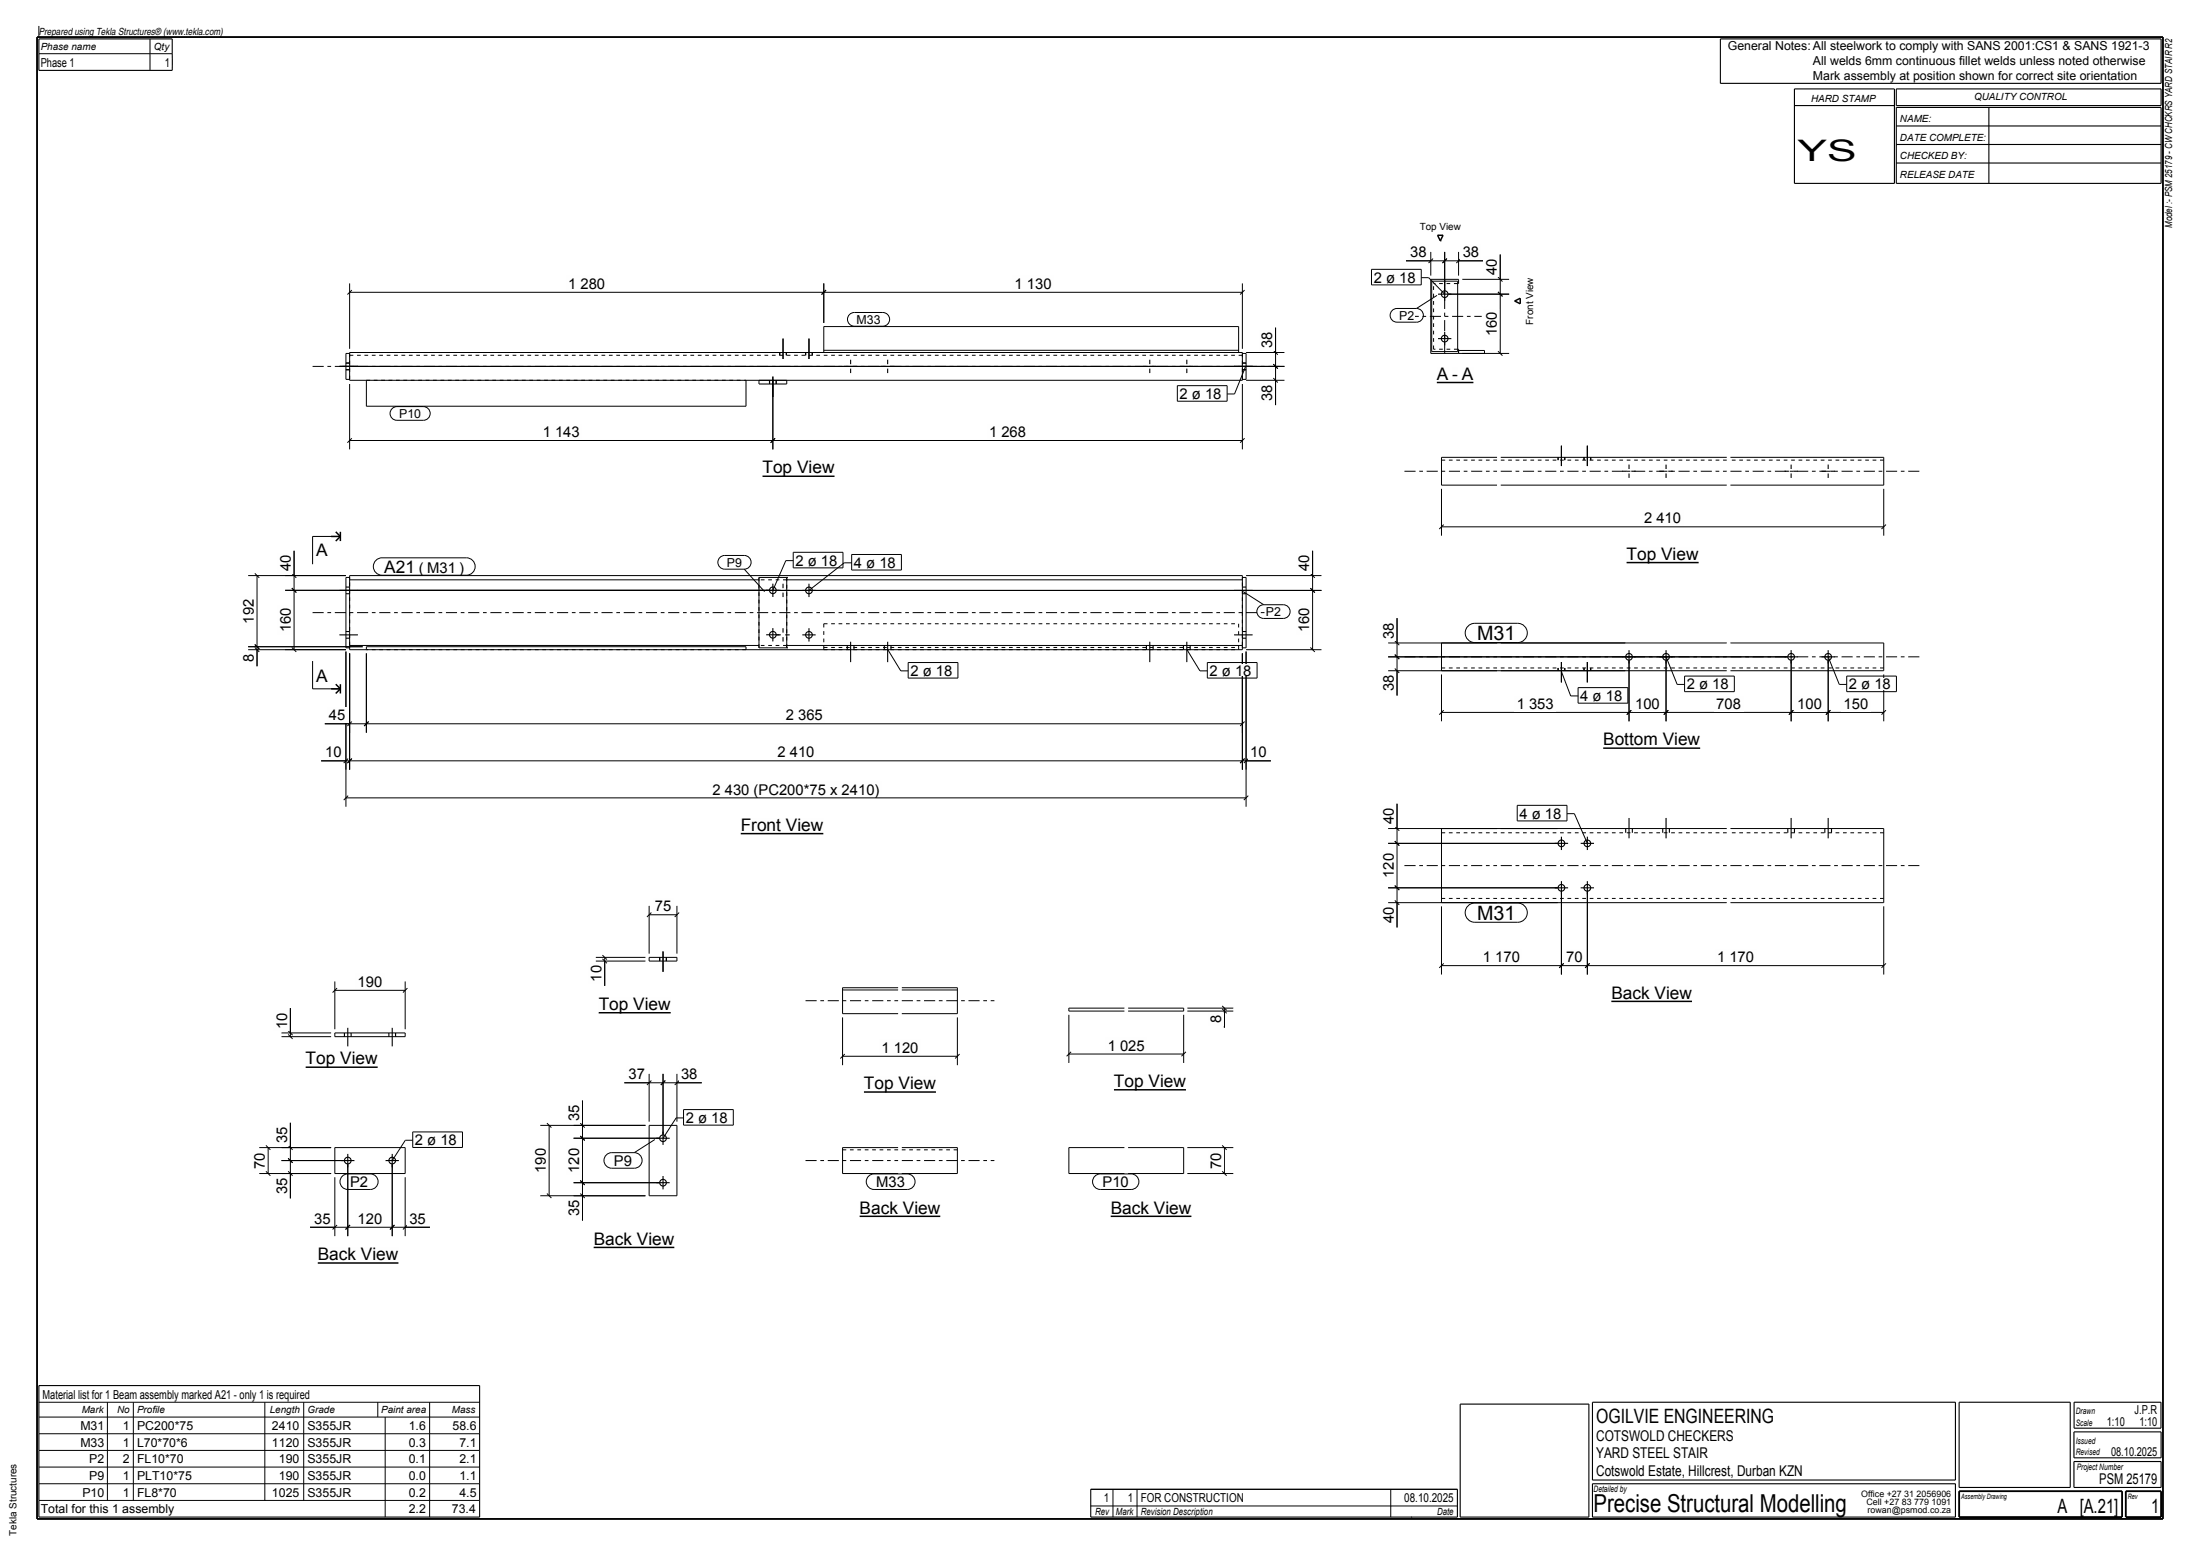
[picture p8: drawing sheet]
<svg xmlns="http://www.w3.org/2000/svg" width="594mm" height="420mm" viewBox="0 0 594 420" stroke-linecap="round" stroke-linejoin="round" font-family="sans-serif">
<path d="M10 10h574v400h-574z" fill="none" stroke="#000" stroke-width=".5"/>
<path d="M200 225h22.3" fill="none" stroke="#000" stroke-width=".4"/>
<path d="M200 220.8h22.3v3.5h-22.3z" fill-rule="evenodd" fill="#fefefb"/>
<path d="M205.9 128.6h19.4" fill="none" stroke="#000" stroke-width=".4"/>
<path d="M205.9 124.3h19.4v3.5h-19.4z" fill-rule="evenodd" fill="#fefefb"/>
<path d="M387.9 103.2h9.9" fill="none" stroke="#000" stroke-width=".4"/>
<g fill="#fefefb">
<path d="M387.9 99h3.2v3.5h-3.2z" fill-rule="evenodd"/>
<path d="M392.1 99h1.6v3.5h-1.6z" fill-rule="evenodd"/>
<path d="M394.7 99h3.1v3.5h-3.1z" fill-rule="evenodd"/>
</g>
<path d="M388.1 63.5h1.5l-.7 1.5zM409 81.3l1.5-.8v1.5zM82.5 288.1h19.5" fill="none" stroke="#000" stroke-width=".4"/>
<path d="M82.5 283.8h19.5v3.5h-19.5z" fill-rule="evenodd" fill="#fefefb"/>
<path d="M85.8 340.9h21.8" fill="none" stroke="#000" stroke-width=".4"/>
<path d="M85.8 336.7h21.8v3.5h-21.8z" fill-rule="evenodd" fill="#fefefb"/>
<path d="M161.6 273.4h19.5" fill="none" stroke="#000" stroke-width=".4"/>
<path d="M161.6 269.1h19.5v3.5h-19.5z" fill-rule="evenodd" fill="#fefefb"/>
<path d="M160.3 336.7h21.8" fill="none" stroke="#000" stroke-width=".4"/>
<path d="M160.3 332.5h21.8v3.5h-21.8z" fill-rule="evenodd" fill="#fefefb"/>
<path d="M233.3 294.8h19.4" fill="none" stroke="#000" stroke-width=".4"/>
<path d="M233.3 290.5h19.4v3.5h-19.4z" fill-rule="evenodd" fill="#fefefb"/>
<path d="M232.1 328.3h21.8" fill="none" stroke="#000" stroke-width=".4"/>
<path d="M232.1 324.1h21.8v3.5h-21.8z" fill-rule="evenodd" fill="#fefefb"/>
<path d="M300.8 294.2h19.4" fill="none" stroke="#000" stroke-width=".4"/>
<path d="M300.8 289.9h19.4v3.5h-19.4z" fill-rule="evenodd" fill="#fefefb"/>
<path d="M299.9 328.3h21.8" fill="none" stroke="#000" stroke-width=".4"/>
<path d="M299.9 324.1h21.8v3.5h-21.8z" fill-rule="evenodd" fill="#fefefb"/>
<path d="M439.2 151.8h19.4" fill="none" stroke="#000" stroke-width=".4"/>
<path d="M439.2 147.6h19.4v3.5h-19.4z" fill-rule="evenodd" fill="#fefefb"/>
<path d="M435.1 270.3h21.7" fill="none" stroke="#000" stroke-width=".4"/>
<path d="M435.1 266h21.7v3.5h-21.7z" fill-rule="evenodd" fill="#fefefb"/>
<path d="M432.9 201.9h26.1" fill="none" stroke="#000" stroke-width=".4"/>
<path d="M432.9 197.7h26.1v3.5h-26.1z" fill-rule="evenodd" fill="#fefefb"/>
<g fill="none" stroke="#000" stroke-width=".27" stroke-dasharray="1 1 1 1" stroke-linecap="butt">
<path d="M393.6 76.5h-6.5M94.4 95.4v7M94.4 95.9h241M222.4 95.1h112M335.4 95.4v7M387.1 94.3v-17.8M393.6 94.3h-6.5M393.8 94.6v.8M98.9 102.6h102.5M404.2 124.2h-15M466.2 124.2h-61M508.6 124.2h-41.4"/>
<path d="M94.4 155.9v.6M212.4 156.5h-7.5M335.4 156.5v-.6M94.4 174.9v-.7M94.4 174.2v-17.7M201.4 175.4h-102.5M204.9 174.9v-19M212.4 174.9v-19M212.4 174.2h-7.5M222.4 168.4v7M222.4 175.4h112M222.4 168.4h112"/>
<path d="M222.4 174.8h112M334.4 168.4v7M335.4 174.9v-.7M335.4 174.2v-17.7M404.2 180.3h-15M466.2 180.3h-61M508.6 180.3h-41.4M404.2 224.8h-15M466.2 224.8h-61M508.6 224.8h-41.4M404.2 242.5h-15M466.2 242.5h-61"/>
<path d="M508.6 242.5h-41.4M242.5 310.4h-15M258.5 310.4h-15"/>
</g>
<g fill="none" stroke="#000" stroke-width=".3">
<path d="M10.5 10.5h36v8.5h-36zM464.5 10.5h119v12h-119zM484.5 24h27v25.5h-27zM484.5 28.5h27M512 24h71.5v4.5h-71.5zM512 29h71.5v20.5h-71.5zM512 34h71.5M512 39h71.5M537 29v20.5M512 44h71.5M388.3 79.4h3.6M390.1 77.6v3.6"/>
<path d="M91.6 98.9h5M93.4 99.8h1M93.4 98h1M210.5 95.1v.8M211.4 91.4v5.5M212.3 95.1v.8M217.5 95.1v.8M218.4 91.4v5.5M219.3 95.1v.8M227.9 98.9h1.2M229.7 97.1v1.2M229.7 99.5v1.2"/>
<path d="M230.3 98.9h1.2M237.9 98.9h1.2M239.7 97.1v1.2M239.7 99.5v1.2M240.3 98.9h1.2M308.6 98.9h1.2M310.4 97.1v1.2M310.4 99.5v1.2M311 98.9h1.2M318.6 98.9h1.2M320.4 97.1v1.2M320.4 99.5v1.2"/>
<path d="M321 98.9h1.2M333.2 98.9h5M335.4 99.8h1M335.4 98h1M388.3 91.4h3.6M390.1 89.6v3.6M207.8 102.7v1M208.7 101.7v5.5M209.6 102.7v1M420.7 123.4v.8M421.6 120.3v5.5M422.5 123.4v.8"/>
<path d="M427.7 123.4v.8M428.6 120.3v5.5M429.5 123.4v.8M438 127.2h1.2M439.8 125.4v1.2M439.8 127.8v1.2M440.4 127.2h1.2M448 127.2h1.2M449.8 125.4v1.2M449.8 127.8v1.2M450.4 127.2h1.2M481.8 127.2h1.2"/>
<path d="M483.6 125.4v1.2M483.6 127.8v1.2M484.2 127.2h1.2M491.8 127.2h1.2M493.6 125.4v1.2M493.6 127.8v1.2M494.2 127.2h1.2M91.6 159.4h5M93.4 158.5h1M206.9 159.3l3.9 .1M208.7 157.5v3.6M211.4 157.6v1.2"/>
<path d="M211.4 160v1.2M212 159.4h1.2M216.6 159.4h3.6M218.4 157.6v3.6M333.2 159.4h5M335.4 158.5h1M91.6 171.4h5M93.4 170.5h1M93.4 172.3h1M93.4 160.3h1M206.9 171.3h3.6M208.7 169.5v3.6"/>
<path d="M209.6 171.4h1.2M211.4 169.6v1.2M211.4 172v1.2M212 171.4h1.2M216.6 171.4h3.6M218.4 169.6v3.6M228.8 174.2v1.2M229.7 173.2v5.5M230.6 174.2v1.2M238.8 174.2v1.2M239.7 173.2v5.5M240.6 174.2v1.2"/>
<path d="M309.5 174.2v1.2M310.4 173.2v5.5M311.3 174.2v1.2M319.5 174.2v1.2M320.4 173.2v5.5M321.3 174.2v1.2M333.2 171.4h5M335.4 170.5h1M335.4 172.3h1M335.4 160.3h1M421.6 178.7v5.5M428.6 178.7v5.5"/>
<path d="M438 177.3h3.6M439.8 175.5v3.6M448 177.3h3.6M449.8 175.5v3.6M481.8 177.3h3.6M483.6 175.5v3.6M491.8 177.3h3.6M493.6 175.5v3.6M420.7 180.3v.7M422.5 180.3v.7M427.7 180.3v.7M429.5 180.3v.7"/>
<path d="M419.8 227.6h3.6M419.8 239.6h3.6M421.6 225.8v3.6M421.6 237.8v3.6M426.8 227.6h3.6M426.8 239.6h3.6M428.6 225.8v3.6M428.6 237.8v3.6M438.9 223.6v1.2M439.8 220.8v5.5M440.7 223.6v1.2M448.9 223.6v1.2"/>
<path d="M449.8 220.8v5.5M450.7 223.6v1.2M482.7 223.6v1.2M483.6 220.8v5.5M484.5 223.6v1.2M492.7 223.6v1.2M493.6 220.8v5.5M494.5 223.6v1.2M178.1 258.4v1M179 256.8v5.5M179.9 258.4v1M93 278.8v1"/>
<path d="M93.9 277.4v5M94.8 278.8v1M105 278.8v1M105.9 277.4v5M106.8 278.8v1M92.1 313.3h3.6M93.9 311.5v3.6M104.1 313.3h3.6M105.9 311.5v3.6M177.2 319.2h3.6M177.2 307.2h3.6M179 305.4v3.6"/>
<path d="M179 317.4v3.6M10.5 374h119v35.5h-119zM394.3 379h34.7v30.5h-34.7zM430 378.5h98v21h-98zM529 378.5h30v23h-30zM560 378.5h23.5v7h-23.5zM560 394.5h23.5v7h-23.5zM560 386.5h23.5v7h-23.5zM294.5 402h99v7.5h-99zM430 400.5h98v9h-98z"/>
<circle cx="390.1" cy="79.4" r=".9"/>
<circle cx="390.1" cy="91.4" r=".9"/>
<circle cx="208.7" cy="159.3" r=".9"/>
<circle cx="218.4" cy="159.4" r=".9"/>
<circle cx="208.7" cy="171.3" r=".9"/>
<circle cx="218.4" cy="171.4" r=".9"/>
<circle cx="439.8" cy="177.3" r=".9"/>
<circle cx="449.8" cy="177.3" r=".9"/>
<circle cx="483.6" cy="177.3" r=".9"/>
<circle cx="493.6" cy="177.3" r=".9"/>
<circle cx="421.6" cy="227.6" r=".9"/>
<circle cx="421.6" cy="239.6" r=".9"/>
<circle cx="428.6" cy="227.6" r=".9"/>
<circle cx="428.6" cy="239.6" r=".9"/>
<circle cx="93.9" cy="313.3" r=".9"/>
<circle cx="105.9" cy="313.3" r=".9"/>
<circle cx="179" cy="319.2" r=".9"/>
<circle cx="179" cy="307.2" r=".9"/>
</g>
<g fill="none" stroke="#000" stroke-width=".27">
<path d="M10.5 7v3M10.5 14.5h36M40.5 10.5v8.5M94.4 76.5v17.6M94.4 78.9h241M95 78.3l-1.2 1.2M222.4 76.5v10.7M223 78.3l-1.2 1.2M335.4 76.5v17.6M336 78.3l-1.2 1.2M379.6 70.4h20.9M383.7 74.9h2l4.4 4.5"/>
<path d="M386.3 68v6.4M386.6 75.9h7v19h-7zM386.9 69.8l-1.2 1.2M388 79.7l-5.5 3.6M390.1 68v10.4M390.7 69.8l-1.2 1.2M391.1 79.4h16.4M393.6 76.5h.2v-1.1h-7.5v20h21.2M393.8 68v6.4M394.4 69.8l-1.2 1.2M394.8 75.4h12.7M404.5 78.8l1.2 1.2"/>
<path d="M404.5 74.8l1.2 1.2M405.1 68.7v26.7M92.5 98.9h254.3M94.4 95.4h-1v7h1M94.4 95.1h241v7.5h-241zM222.4 95.1v-7h112v7M222.4 94.5h112M335.4 95.4h1v7h-1M336.3 98.9l-3 7.4h-2M336.4 95.1h10.4M343.8 98.3l1.2 1.2M343.8 94.5l1.2 1.2"/>
<path d="M344.4 88.5v20.8M393.6 94.3h.2v1.1M393.8 94.6h7v.8M404.5 94.8l1.2 1.2M94.4 103.6v17.7M94.4 118.9h241M95 118.3l-1.2 1.2M98.9 102.6v7.1h102.5v-7.1M204.9 102.6v1l7.5 .1v-1M208.7 102.5v18.8M209.3 118.3l-1.2 1.2M335.4 103.6v17.7"/>
<path d="M336 118.3l-1.2 1.2M336.4 102.6h10.4M343.8 102l1.2 1.2M389.2 131.9v12.7M404.2 123.4h-15v7.5h15M405.2 130.9h61M405.2 123.4h61M467.2 123.4h41.4v7.5h-41.4M508.6 131.9v12.7M67 155.4h26.4M68.8 154.8l1.2 1.2M69.4 155.4v24.4"/>
<path d="M77 159.3l279.8 .1M78.8 158.7l1.2 1.2M78.8 154.8l1.2 1.2M79.4 148.7v26.7M91.9 144.8h-7.5v7.5M94.4 155.9h-1v19h1M94.4 155.4h241v20h-241zM94.4 156.5h110.5M200.9 153.6l5.5 6.1M212.4 155.9h.1M212.4 155.9h-7.5v19h7.5M212.4 155.9v19"/>
<path d="M212.4 156.5h123M214.2 151.3h-2l-3.5 8M229.9 151.9h-2l-9.5 7.5M335.4 155.9h1v19h-1M335.7 159.7l5.5 3.5M336.4 155.4h20.4M353.8 158.8l1.2 1.2M353.8 154.8l1.2 1.2M354.4 148.7v26.7M389.2 142.2h119.4M389.8 141.6l-1.2 1.2M509.2 141.6l-1.2 1.2"/>
<path d="M67 174.6h30.9M67 175.4h26.4M68.8 174l1.2 1.2M68.8 174.8l1.2 1.2M78.8 174.8l1.2 1.2M84.4 178.4v7.5h7.5M93.4 175.9v41.9M94.4 176.4v31.4M94.4 174.2h110.5M98.9 175.4v-.8h102.5v.8M98.9 176.4v21.4M212.4 174.9h.1"/>
<path d="M212.4 174.2h123M239.7 175.3l3.5 5.8h2M320.4 175.3l3.6 5.8h2M335.4 176.4v31.4M336.4 175.4h20.4M336.4 175.9v41.9M353.8 174.8l1.2 1.2M374.8 173.5h91.4M374.8 177.3h107.8M376.6 176.7l1.2 1.2M376.6 172.9l1.2 1.2M377.2 166.8v20.9"/>
<path d="M389.2 173.5v7.5M439.8 178.3v16.4M449.8 177.3l3 7.4h2M449.8 178.3v16.4M467.2 173.5h41.4v7.5h-41.4M483.6 178.3v16.4M493.6 177.3l3 7.4h2M493.6 178.3v16.4M87.7 195.4h247.7M95 194.8l-1.2 1.2M99.5 194.8l-1.2 1.2M336 194.8l-1.2 1.2"/>
<path d="M374.8 181h91.4M376.6 180.4l1.2 1.2M389.2 182v12.7M389.2 192.3h119.4M389.8 191.7l-1.2 1.2M421.6 181.3l2.5 6.6h2M440.4 191.7l-1.2 1.2M450.4 191.7l-1.2 1.2M484.2 191.7l-1.2 1.2M494.2 191.7l-1.2 1.2M508.6 182v12.7M509.2 191.7l-1.2 1.2"/>
<path d="M86.7 205.4h256.4M93.4 215.4h243M94 214.8l-1.2 1.2M94 204.8l-1.2 1.2M95 204.8l-1.2 1.2M336 204.8l-1.2 1.2M337 214.8l-1.2 1.2M337 204.8l-1.2 1.2M377.2 216.9v33.4M423.1 219.6h2l3.5 8M374.8 223.6h91.4M374.8 227.6h45.8"/>
<path d="M374.8 239.6h45.8M376.6 227l1.2 1.2M376.6 223l1.2 1.2M376.6 239l1.2 1.2M389.2 223.6v20M467.2 223.6h41.4v20h-41.4M160.9 258.4h13.4M160.9 259.4h13.4M162.7 258.8l1.2 1.2M162.7 257.8l1.2 1.2M163.3 258.4v7.7M175.3 244.5v12.9"/>
<path d="M175.3 258.4h7.5v1h-7.5zM175.3 246.9h7.5M175.9 246.3l-1.2 1.2M182.8 244.5v12.9M183.4 246.3l-1.2 1.2M374.8 243.6h91.4M376.6 243l1.2 1.2M389.2 244.6v18.4M421.6 240.6v22.4M428.6 240.6v22.4M508.6 244.6v18.4M76 278.8h13.4"/>
<path d="M76 279.8h13.4M77.8 279.2l1.2 1.2M77.8 278.2l1.2 1.2M78.4 272.1v7.7M90.4 264.9v12.9M90.4 278.8h19v1h-19zM90.4 267.3h19M91 266.7l-1.2 1.2M109.4 264.9v12.9M110 266.7l-1.2 1.2M227.5 274.6v12.9M227.5 267.2h15"/>
<path d="M242.5 266.6h-15v7h15M243.5 266.6h15v7h-15M243.5 267.2h15M258.5 274.6v12.9M288.6 273.9v13M303.6 272.1h-15v.8h15M304.6 272.1h15v.8h-15M319.6 273.9v13M320.6 272.1h12.4M320.6 272.9h12.4M330 272.3l1.2 1.2M330 271.5l1.2 1.2"/>
<path d="M330.6 272.1v5.3M389.2 260.6h119.4M389.8 260l-1.2 1.2M422.2 260l-1.2 1.2M429.2 260l-1.2 1.2M509.2 260l-1.2 1.2M157.3 297.1v32.4M168.6 292.3h20.9M175.3 289.9v12.9M175.9 291.7l-1.2 1.2M179 289.9v16.3M179.6 291.7l-1.2 1.2"/>
<path d="M182.8 289.9v12.9M183.4 291.7l-1.2 1.2M227.5 285.1h31M228.1 284.5l-1.2 1.2M259.1 284.5l-1.2 1.2M288.6 284.5h31M289.2 283.9l-1.2 1.2M320.2 283.9l-1.2 1.2M70 309.8h19.4M70 316.8h19.4M71.8 316.2l1.2 1.2M71.8 309.2l1.2 1.2"/>
<path d="M72.4 309.8v7M76 313.3h16.9M77.8 316.2l1.2 1.2M77.8 312.7l1.2 1.2M77.8 309.2l1.2 1.2M78.4 303.1v20.4M90.4 309.8h19v7h-19zM90.4 317.8v15.9M93.9 314.3v19.4M105.9 314.3v19.4M109.4 317.8v15.9M111.4 307.8h-2l-3.5 5.5"/>
<path d="M145.9 303.8h28.4M147.7 303.2l1.2 1.2M148.3 303.8v19M154.9 307.2h23.1M154.9 319.2h23.1M156.7 306.6l1.2 1.2M156.7 303.2l1.2 1.2M156.7 318.6l1.2 1.2M175.3 303.8h7.5v19h-7.5zM176.8 307.6l-5.5 3.5M184.6 301.8h-2l-3.6 5.4M242.5 309.8h-15v7h15"/>
<path d="M243.5 309.8h15v7h-15M303.6 309.8h-15v7h15M304.6 309.8h15v7h-15M320.6 309.8h12.4M320.6 316.8h12.4M330 316.2l1.2 1.2M330 309.2l1.2 1.2M330.6 309.8v7M83.7 331.3h32.4M91 330.7l-1.2 1.2M94.5 330.7l-1.2 1.2M106.5 330.7l-1.2 1.2"/>
<path d="M110 330.7l-1.2 1.2M145.9 322.8h28.4M147.7 322.2l1.2 1.2M156.7 322.2l1.2 1.2M10.5 378.5h119M29 378.5v26.5M36 378.5v26.5M71.5 378.5v26.5M82 378.5v26.5M102 378.5v4M116 378.5v31M10.5 382.5h119"/>
<path d="M10.5 387h119M10.5 391.5h119M10.5 396h119M104 382.5v27M10.5 400.5h119M10.5 405h119M294.5 402h99M294.5 406.5h99M300.5 402v7.5M307 402v7.5M375.5 402v7.5M381 409.5h.1"/>
</g>
<g fill="none" stroke="#000" stroke-width=".27" stroke-dasharray="3 1 1 1" stroke-linecap="butt">
<path d="M84.4 98.9h261M380.1 85.4h20M390.1 95.4v-20M379.2 127.2h25M405.2 127.2h61M467.2 127.2h51.4M84.4 165.4h261M379.2 177.3h25M405.2 177.3h61M467.2 177.3h51.4M379.2 233.6h25M405.2 233.6h61"/>
<path d="M467.2 233.6h51.4M217.5 270.1h25M243.5 270.1h25M217.5 313.3h25M243.5 313.3h25"/>
</g>
<path d="M529 402.5h44v7h-44zM574 402.5h9.5v7h-9.5z" fill="none" stroke="#000" stroke-width=".5"/>
<g fill="#fefefb">
<path d="M326.6 179.4h11.3v3h-11.3z" fill-rule="evenodd"/>
<path d="M326.6 179.4h11.3v3h-11.3z" fill-rule="evenodd"/>
</g>
<path d="M338.8 179.4v3" fill="none" stroke="#fefefb" stroke-width=".27"/>
<path d="M326 178.8h13.4v4.2h-13.4z" fill="none" stroke="#000" stroke-width=".27"/>
<g fill="#fefefb">
<path d="M88.2 190.9h5.7v4.2h-5.7z" fill-rule="evenodd"/>
<path d="M349.9 149.2h4.2v5.6h-4.2z" fill-rule="evenodd"/>
<path d="M209.3 200.9h11.2v4.2h-11.2z" fill-rule="evenodd"/>
<path d="M74.9 163.4h4.2v7.9h-4.2z" fill-rule="evenodd"/>
<path d="M230.5 150.3h11.4v3h-11.4z" fill-rule="evenodd"/>
<path d="M230.5 150.3h11.4v3h-11.4z" fill-rule="evenodd"/>
</g>
<path d="M242.8 150.3v3" fill="none" stroke="#fefefb" stroke-width=".27"/>
<path d="M229.9 149.7h13.5v4.2h-13.5z" fill="none" stroke="#000" stroke-width=".27"/>
<g fill="#fefefb">
<path d="M341.8 163.8h4.1v2.5h-4.1z" fill-rule="evenodd"/>
<path d="M341.8 163.8h4.1v2.5h-4.1z" fill-rule="evenodd"/>
</g>
<path d="M339.9 163.8l1.3-.6h5.3a1.85 1.85 0 0 1 1.8 1.9 1.85 1.85 0 0 1-1.8 1.8h-5.3a1.85 1.85 0 0 1-1.7-1.1 1.85 1.85 0 0 1 .4-2z" fill="none" stroke="#000" stroke-width=".27"/>
<g fill="#fefefb">
<path d="M214.8 149.7h11.3v3h-11.3z" fill-rule="evenodd"/>
<path d="M214.8 149.7h11.3v3h-11.3z" fill-rule="evenodd"/>
</g>
<path d="M227 149.7v3" fill="none" stroke="#fefefb" stroke-width=".27"/>
<path d="M214.2 149.1h13.4v4.2h-13.4z" fill="none" stroke="#000" stroke-width=".27"/>
<g fill="#fefefb">
<path d="M191.8 210.9h46.3v4.2h-46.3z" fill-rule="evenodd"/>
<path d="M85.4 146.5h3.1v3.5h-3.1z" fill-rule="evenodd"/>
</g>
<path d="M89.4 144.8h2.5M90.7 143.5l1.2 1.3M91.9 143.5v2.6M91.9 144.8l-1.2 1.3" fill="none" stroke="#000" stroke-width=".4"/>
<path d="M85.4 180.7h3.1v3.5h-3.1z" fill-rule="evenodd" fill="#fefefb"/>
<path d="M89.4 185.9h2.5M90.7 184.7l1.2 1.2M91.9 184.7v2.5M91.9 185.9l-1.2 1.3" fill="none" stroke="#000" stroke-width=".4"/>
<g fill="#fefefb">
<path d="M245.8 179.4h11.3v3h-11.3z" fill-rule="evenodd"/>
<path d="M245.8 179.4h11.3v3h-11.3z" fill-rule="evenodd"/>
</g>
<path d="M258 179.4v3" fill="none" stroke="#fefefb" stroke-width=".27"/>
<path d="M245.2 178.8h13.4v4.2h-13.4z" fill="none" stroke="#000" stroke-width=".27"/>
<g fill="#fefefb">
<path d="M337 200.9h5.6v4.2h-5.6z" fill-rule="evenodd"/>
<path d="M74.9 149.2h4.2v5.6h-4.2z" fill-rule="evenodd"/>
<path d="M196.3 150.5h4v2.5h-4z" fill-rule="evenodd"/>
<path d="M196.3 150.5h4v2.5h-4z" fill-rule="evenodd"/>
</g>
<path d="M194.4 150.5l1.3-.6h5.2a1.85 1.85 0 0 1 1.9 1.9 1.85 1.85 0 0 1-1.9 1.8h-5.2a1.85 1.85 0 0 1-1.7-1.1 1.85 1.85 0 0 1 .4-2z" fill="none" stroke="#000" stroke-width=".27"/>
<g fill="#fefefb">
<path d="M87.2 200.9h5.7v4.2h-5.7z" fill-rule="evenodd"/>
<path d="M103.7 151.2h8.3v3.5h-8.3z" fill-rule="evenodd"/>
<path d="M103.7 151.2h8.3v3.5h-8.3z" fill-rule="evenodd"/>
<path d="M113.1 151.7h1.3v3h-1.3z" fill-rule="evenodd"/>
<path d="M113.1 151.7h1.3v3h-1.3z" fill-rule="evenodd"/>
<path d="M115.3 151.7h7.8v3h-7.8z" fill-rule="evenodd"/>
<path d="M115.3 151.7h7.8v3h-7.8z" fill-rule="evenodd"/>
<path d="M124 151.7h1.3v3h-1.3z" fill-rule="evenodd"/>
<path d="M124 151.7h1.3v3h-1.3z" fill-rule="evenodd"/>
</g>
<path d="M101.3 151.4a2.35 2.35 0 0 1 1.9-.8h22.7a2.35 2.35 0 0 1 2.4 2.3 2.35 2.35 0 0 1-2.4 2.4h-22.7a2.35 2.35 0 0 1-2.2-1.4 2.35 2.35 0 0 1 .3-2.5z" fill="none" stroke="#000" stroke-width=".27"/>
<g fill="#fefefb">
<path d="M349.9 163.4h4.2v7.9h-4.2z" fill-rule="evenodd"/>
<path d="M64.9 161h4.2v7.9h-4.2z" fill-rule="evenodd"/>
<path d="M64.9 175.9h4.2v3.4h-4.2z" fill-rule="evenodd"/>
<path d="M211.6 190.9h11.2v4.2h-11.2z" fill-rule="evenodd"/>
<path d="M145.9 114.4h11.2v4.2h-11.2z" fill-rule="evenodd"/>
<path d="M107.8 110.3h5.9v2.6h-5.9z" fill-rule="evenodd"/>
<path d="M107.8 110.3h5.9v2.6h-5.9z" fill-rule="evenodd"/>
</g>
<path d="M105.9 110.3l1.3-.6h7.1a1.85 1.85 0 0 1 1.8 1.9 1.85 1.85 0 0 1-1.8 1.8h-7.1a1.85 1.85 0 0 1-1.7-1.1 1.85 1.85 0 0 1 .4-2z" fill="none" stroke="#000" stroke-width=".27"/>
<g fill="#fefefb">
<path d="M318.5 104.7h11.3v3h-11.3z" fill-rule="evenodd"/>
<path d="M318.5 104.7h11.3v3h-11.3z" fill-rule="evenodd"/>
</g>
<path d="M330.7 104.7v3" fill="none" stroke="#fefefb" stroke-width=".27"/>
<path d="M317.9 104.1h13.4v4.2h-13.4z" fill="none" stroke="#000" stroke-width=".27"/>
<g fill="#fefefb">
<path d="M266.5 114.4h11.2v4.2h-11.2z" fill-rule="evenodd"/>
<path d="M231.3 84.9h6.5v2.6h-6.5z" fill-rule="evenodd"/>
<path d="M231.3 84.9h6.5v2.6h-6.5z" fill-rule="evenodd"/>
</g>
<path d="M229.4 84.9l1.3-.6h7.7a1.85 1.85 0 0 1 1.8 1.9 1.85 1.85 0 0 1-1.8 1.8h-7.7a1.85 1.85 0 0 1-1.7-1.1 1.85 1.85 0 0 1 .4-2z" fill="none" stroke="#000" stroke-width=".27"/>
<g fill="#fefefb">
<path d="M273.3 74.4h11.2v4.2h-11.2z" fill-rule="evenodd"/>
<path d="M152.8 74.4h11.2v4.2h-11.2z" fill-rule="evenodd"/>
<path d="M339.9 89h4.2v5.6h-4.2z" fill-rule="evenodd"/>
<path d="M339.9 103.2h4.2v5.6h-4.2z" fill-rule="evenodd"/>
<path d="M380.1 65.9h5.7v4.2h-5.7z" fill-rule="evenodd"/>
<path d="M370.9 73.3h11.3v3h-11.3z" fill-rule="evenodd"/>
<path d="M370.9 73.3h11.3v3h-11.3z" fill-rule="evenodd"/>
</g>
<path d="M383.1 73.3v3" fill="none" stroke="#fefefb" stroke-width=".27"/>
<path d="M370.3 72.7h13.4v4.2h-13.4z" fill="none" stroke="#000" stroke-width=".27"/>
<g fill="#fefefb">
<path d="M377.8 83.9h4.1v2.5h-4.1z" fill-rule="evenodd"/>
<path d="M377.8 83.9h4.1v2.5h-4.1z" fill-rule="evenodd"/>
</g>
<path d="M375.9 83.8l1.3-.5h5.3a1.85 1.85 0 0 1 1.8 1.8 1.85 1.85 0 0 1-1.8 1.9h-5.3a1.85 1.85 0 0 1-1.7-1.2 1.85 1.85 0 0 1 .4-2z" fill="none" stroke="#000" stroke-width=".27"/>
<g fill="#fefefb">
<path d="M400.6 69.2h4.2v5.7h-4.2z" fill-rule="evenodd"/>
<path d="M400.6 83.5h4.2v7.8h-4.2z" fill-rule="evenodd"/>
<path d="M394.3 65.9h5.7v4.2h-5.7z" fill-rule="evenodd"/>
<path d="M73.9 272.6h4.2v5.7h-4.2z" fill-rule="evenodd"/>
<path d="M96 262.8h7.8v4.2h-7.8z" fill-rule="evenodd"/>
<path d="M67.9 310.4h4.2v5.7h-4.2z" fill-rule="evenodd"/>
<path d="M73.9 317.3h4.2v5.6h-4.2z" fill-rule="evenodd"/>
<path d="M94.5 317.5h4.9v3h-4.9z" fill-rule="evenodd"/>
<path d="M94.5 317.5h4.9v3h-4.9z" fill-rule="evenodd"/>
</g>
<path d="M92.4 317.5l.9-.6h.6h6.1a2.1 2.1 0 0 1 2.1 2.1 2.1 2.1 0 0 1-2.1 2.1h-6.1a2.1 2.1 0 0 1-1.9-1.3 2.1 2.1 0 0 1 .4-2.3z" fill="none" stroke="#000" stroke-width=".27"/>
<g fill="#fefefb">
<path d="M112 306.1h11.4v3h-11.4z" fill-rule="evenodd"/>
<path d="M112 306.1h11.4v3h-11.4z" fill-rule="evenodd"/>
</g>
<path d="M124.3 306.1v3" fill="none" stroke="#fefefb" stroke-width=".27"/>
<path d="M111.4 305.5h13.5v4.2h-13.5z" fill="none" stroke="#000" stroke-width=".27"/>
<g fill="#fefefb">
<path d="M73.9 303.6h4.2v5.6h-4.2z" fill-rule="evenodd"/>
<path d="M109.9 326.8h5.7v4.2h-5.7z" fill-rule="evenodd"/>
<path d="M96 326.8h7.8v4.2h-7.8z" fill-rule="evenodd"/>
<path d="M84.2 326.8h5.7v4.2h-5.7z" fill-rule="evenodd"/>
<path d="M176.2 242.4h5.6v4.2h-5.6z" fill-rule="evenodd"/>
<path d="M158.8 259.9h4.2v5.7h-4.2z" fill-rule="evenodd"/>
<path d="M152.8 297.6h4.2v5.6h-4.2z" fill-rule="evenodd"/>
<path d="M185.2 300.1h11.3v3h-11.3z" fill-rule="evenodd"/>
<path d="M185.2 300.1h11.3v3h-11.3z" fill-rule="evenodd"/>
</g>
<path d="M197.4 300.1v3" fill="none" stroke="#fefefb" stroke-width=".27"/>
<path d="M184.6 299.5h13.4v4.2h-13.4z" fill="none" stroke="#000" stroke-width=".27"/>
<g fill="#fefefb">
<path d="M165.8 311.7h4.9v3h-4.9z" fill-rule="evenodd"/>
<path d="M165.8 311.7h4.9v3h-4.9z" fill-rule="evenodd"/>
</g>
<path d="M163.7 311.7l.9-.5 .6-.1h6.1a2.1 2.1 0 0 1 2.1 2.1 2.1 2.1 0 0 1-2.1 2.1h-6.1a2.1 2.1 0 0 1-2-1.3 2.1 2.1 0 0 1 .5-2.3z" fill="none" stroke="#000" stroke-width=".27"/>
<g fill="#fefefb">
<path d="M152.8 309.3h4.2v7.9h-4.2z" fill-rule="evenodd"/>
<path d="M152.8 323.3h4.2v5.6h-4.2z" fill-rule="evenodd"/>
<path d="M143.8 309.3h4.2v7.9h-4.2z" fill-rule="evenodd"/>
<path d="M183.3 287.8h5.6v4.2h-5.6z" fill-rule="evenodd"/>
<path d="M169.1 287.8h5.6v4.2h-5.6z" fill-rule="evenodd"/>
<path d="M237.4 280.6h11.2v4.2h-11.2z" fill-rule="evenodd"/>
<path d="M236.6 317.5h7.8v3h-7.8z" fill-rule="evenodd"/>
<path d="M236.6 317.5h7.8v3h-7.8z" fill-rule="evenodd"/>
</g>
<path d="M234.5 317.5l.9-.6h.6h9a2.1 2.1 0 0 1 2.1 2.1 2.1 2.1 0 0 1-2.1 2.1h-9a2.1 2.1 0 0 1-2-1.3 2.1 2.1 0 0 1 .5-2.3z" fill="none" stroke="#000" stroke-width=".27"/>
<g fill="#fefefb">
<path d="M326.1 273.4h4.2v3.5h-4.2z" fill-rule="evenodd"/>
<path d="M298.5 280h11.2v4.2h-11.2z" fill-rule="evenodd"/>
<path d="M326.1 310.4h4.2v5.7h-4.2z" fill-rule="evenodd"/>
<path d="M297.7 317.5h7.1v3h-7.1z" fill-rule="evenodd"/>
<path d="M297.7 317.5h7.1v3h-7.1z" fill-rule="evenodd"/>
</g>
<path d="M295.6 317.5l.9-.6h.6h8.3a2.1 2.1 0 0 1 2.1 2.1 2.1 2.1 0 0 1-2.1 2.1h-8.3a2.1 2.1 0 0 1-2-1.3 2.1 2.1 0 0 1 .5-2.3z" fill="none" stroke="#000" stroke-width=".27"/>
<g fill="#fefefb">
<path d="M443.3 137.7h11.2v4.2h-11.2z" fill-rule="evenodd"/>
<path d="M398.8 244.3h10.4v4h-10.4z" fill-rule="evenodd"/>
<path d="M398.8 244.3h10.4v4h-10.4z" fill-rule="evenodd"/>
</g>
<path d="M396.2 244.7a2.6 2.6 0 0 1 2-1h11.6a2.6 2.6 0 0 1 2.6 2.6 2.6 2.6 0 0 1-2.6 2.6h-11.6a2.6 2.6 0 0 1-2.3-1.4 2.6 2.6 0 0 1 .3-2.8z" fill="none" stroke="#000" stroke-width=".27"/>
<g fill="#fefefb">
<path d="M410.3 218h11.3v3h-11.3z" fill-rule="evenodd"/>
<path d="M410.3 218h11.3v3h-11.3z" fill-rule="evenodd"/>
</g>
<path d="M422.5 218v3" fill="none" stroke="#fefefb" stroke-width=".27"/>
<path d="M409.7 217.4h13.4v4.2h-13.4z" fill="none" stroke="#000" stroke-width=".27"/>
<g fill="#fefefb">
<path d="M463 256.1h11.2v4.2h-11.2z" fill-rule="evenodd"/>
<path d="M422.3 256.1h5.6v4.2h-5.6z" fill-rule="evenodd"/>
<path d="M399.8 256.1h11.2v4.2h-11.2z" fill-rule="evenodd"/>
<path d="M372.7 217.5h4.2v5.6h-4.2z" fill-rule="evenodd"/>
<path d="M372.7 229.7h4.2v7.9h-4.2z" fill-rule="evenodd"/>
<path d="M372.7 244.2h4.2v5.6h-4.2z" fill-rule="evenodd"/>
<path d="M398.8 168.8h10.4v4h-10.4z" fill-rule="evenodd"/>
<path d="M398.8 168.8h10.4v4h-10.4z" fill-rule="evenodd"/>
</g>
<path d="M396.2 169.2a2.6 2.6 0 0 1 2-1h11.6a2.6 2.6 0 0 1 2.6 2.6 2.6 2.6 0 0 1-2.6 2.6h-11.6a2.6 2.6 0 0 1-2.3-1.4 2.6 2.6 0 0 1 .3-2.8z" fill="none" stroke="#000" stroke-width=".27"/>
<g fill="#fefefb">
<path d="M426.7 186.2h11.3v3h-11.3z" fill-rule="evenodd"/>
<path d="M426.7 186.2h11.3v3h-11.3z" fill-rule="evenodd"/>
</g>
<path d="M438.9 186.2v3" fill="none" stroke="#fefefb" stroke-width=".27"/>
<path d="M426.1 185.6h13.4v4.2h-13.4z" fill="none" stroke="#000" stroke-width=".27"/>
<g fill="#fefefb">
<path d="M499.2 183.1h11.3v3h-11.3z" fill-rule="evenodd"/>
<path d="M499.2 183.1h11.3v3h-11.3z" fill-rule="evenodd"/>
</g>
<path d="M511.4 183.1v3" fill="none" stroke="#fefefb" stroke-width=".27"/>
<path d="M498.6 182.5h13.4v4.2h-13.4z" fill="none" stroke="#000" stroke-width=".27"/>
<g fill="#fefefb">
<path d="M455.4 183.1h11.4v3h-11.4z" fill-rule="evenodd"/>
<path d="M455.4 183.1h11.4v3h-11.4z" fill-rule="evenodd"/>
</g>
<path d="M467.7 183.1v3" fill="none" stroke="#fefefb" stroke-width=".27"/>
<path d="M454.8 182.5h13.5v4.2h-13.5z" fill="none" stroke="#000" stroke-width=".27"/>
<g fill="#fefefb">
<path d="M497.2 187.8h7.8v4.2h-7.8z" fill-rule="evenodd"/>
<path d="M484.7 187.8h7.8v4.2h-7.8z" fill-rule="evenodd"/>
<path d="M462.8 187.8h7.9v4.2h-7.9z" fill-rule="evenodd"/>
<path d="M440.9 187.8h7.9v4.2h-7.9z" fill-rule="evenodd"/>
<path d="M408.9 187.8h11.2v4.2h-11.2z" fill-rule="evenodd"/>
<path d="M372.7 167.4h4.2v5.6h-4.2z" fill-rule="evenodd"/>
<path d="M372.7 181.6h4.2v5.6h-4.2z" fill-rule="evenodd"/>
</g>
<text font-size="8" x="485.4" y="43.5">YS</text>
<text font-size="6.7" x="430.3" y="408.2">Precise Structural Modelling</text>
<g font-size="5.3">
<text x="398.8" y="172.8">M31</text>
<text x="398.8" y="248.3">M31</text>
<text x="431" y="384">OGILVIE ENGINEERING</text>
<text x="555.5" y="408.5">A [A.21]</text>
<text x="580.8" y="408.5">1</text>
</g>
<g font-size="4.7">
<text x="387.9" y="102.5">A - A</text>
<text x="205.9" y="127.8">Top View</text>
<text x="85.4" y="150">A</text>
<text x="103.7" y="154.7">A21</text>
<text x="439.2" y="151.1">Top View</text>
<text x="85.4" y="184.2">A</text>
<text x="432.9" y="201.2">Bottom View</text>
<text x="200" y="224.3">Front View</text>
<text x="435.1" y="269.5">Back View</text>
<text x="161.6" y="272.6">Top View</text>
<text x="82.5" y="287.3">Top View</text>
<text x="300.8" y="293.4">Top View</text>
<text x="233.3" y="294">Top View</text>
<text x="232.1" y="327.6">Back View</text>
<text x="299.9" y="327.6">Back View</text>
<text x="160.3" y="336">Back View</text>
<text x="85.8" y="340.2">Back View</text>
</g>
<g font-size="4">
<text x="380.7" y="69.5">38</text>
<text x="394.9" y="69.5">38</text>
<text x="153.4" y="78">1 280</text>
<text x="273.9" y="78">1 130</text>
<text x="370.9" y="76.3">2 ø 18</text>
<text x="404.2" y="74.3" transform="rotate(-90 404.2 74.3)">40</text>
<text x="343.5" y="94" transform="rotate(-90 343.5 94)">38</text>
<text x="404.2" y="90.7" transform="rotate(-90 404.2 90.7)">160</text>
<text x="318.5" y="107.7">2 ø 18</text>
<text x="343.5" y="108.2" transform="rotate(-90 343.5 108.2)">38</text>
<text x="146.5" y="118">1 143</text>
<text x="267.1" y="118">1 268</text>
<text x="443.9" y="141.3">2 410</text>
<text x="78.5" y="154.2" transform="rotate(-90 78.5 154.2)">40</text>
<text x="113.1" y="154.7">(</text>
<text x="115.3" y="154.7">M31</text>
<text x="124" y="154.7">)</text>
<text x="214.8" y="152.7">2 ø 18</text>
<text x="230.5" y="153.3">4 ø 18</text>
<text x="353.5" y="154.2" transform="rotate(-90 353.5 154.2)">40</text>
<text x="68.5" y="168.3" transform="rotate(-90 68.5 168.3)">192</text>
<text x="78.5" y="170.7" transform="rotate(-90 78.5 170.7)">160</text>
<text x="353.5" y="170.7" transform="rotate(-90 353.5 170.7)">160</text>
<text x="376.3" y="172.4" transform="rotate(-90 376.3 172.4)">38</text>
<text x="68.5" y="178.7" transform="rotate(-90 68.5 178.7)">8</text>
<text x="245.8" y="182.4">2 ø 18</text>
<text x="326.6" y="182.4">2 ø 18</text>
<text x="376.3" y="186.6" transform="rotate(-90 376.3 186.6)">38</text>
<text x="409.5" y="191.4">1 353</text>
<text x="426.7" y="189.2">4 ø 18</text>
<text x="441.5" y="191.4">100</text>
<text x="455.4" y="186.1">2 ø 18</text>
<text x="463.4" y="191.4">708</text>
<text x="485.3" y="191.4">100</text>
<text x="497.8" y="191.4">150</text>
<text x="499.2" y="186.1">2 ø 18</text>
<text x="88.8" y="194.5">45</text>
<text x="212.2" y="194.5">2 365</text>
<text x="87.8" y="204.5">10</text>
<text x="209.9" y="204.5">2 410</text>
<text x="337.6" y="204.5">10</text>
<text x="192.4" y="214.5">2 430 (PC200*75 x 2410)</text>
<text x="410.3" y="221">4 ø 18</text>
<text x="376.3" y="222.5" transform="rotate(-90 376.3 222.5)">40</text>
<text x="376.3" y="237" transform="rotate(-90 376.3 237)">120</text>
<text x="176.8" y="246">75</text>
<text x="376.3" y="249.2" transform="rotate(-90 376.3 249.2)">40</text>
<text x="400.4" y="259.7">1 170</text>
<text x="422.9" y="259.7">70</text>
<text x="463.6" y="259.7">1 170</text>
<text x="96.6" y="266.4">190</text>
<text x="162.4" y="265" transform="rotate(-90 162.4 265)">10</text>
<text x="77.5" y="277.7" transform="rotate(-90 77.5 277.7)">10</text>
<text x="329.7" y="276.3" transform="rotate(-90 329.7 276.3)">8</text>
<text x="238" y="284.2">1 120</text>
<text x="299.1" y="283.6">1 025</text>
<text x="169.7" y="291.4">37</text>
<text x="183.9" y="291.4">38</text>
<text x="156.4" y="302.6" transform="rotate(-90 156.4 302.6)">35</text>
<text x="185.2" y="303.1">2 ø 18</text>
<text x="77.5" y="308.6" transform="rotate(-90 77.5 308.6)">35</text>
<text x="112" y="309.1">2 ø 18</text>
<text x="71.5" y="315.5" transform="rotate(-90 71.5 315.5)">70</text>
<text x="147.4" y="316.6" transform="rotate(-90 147.4 316.6)">190</text>
<text x="156.4" y="316.6" transform="rotate(-90 156.4 316.6)">120</text>
<text x="165.8" y="314.7">P9</text>
<text x="329.7" y="315.5" transform="rotate(-90 329.7 315.5)">70</text>
<text x="77.5" y="322.3" transform="rotate(-90 77.5 322.3)">35</text>
<text x="94.5" y="320.5">P2</text>
<text x="236.6" y="320.5">M33</text>
<text x="297.7" y="320.5">P10</text>
<text x="156.4" y="328.3" transform="rotate(-90 156.4 328.3)">35</text>
<text x="84.8" y="330.4">35</text>
<text x="96.6" y="330.4">120</text>
<text x="110.5" y="330.4">35</text>
<text x="431" y="389">COTSWOLD CHECKERS</text>
<text x="431" y="393.5">YARD STEEL STAIR</text>
<text x="431" y="398.5">Cotswold Estate, Hillcrest, Durban KZN</text>
<text x="566.8" y="400.5">PSM 25179</text>
</g>
<g font-size="3.3">
<text x="11" y="18">Phase 1</text>
<text x="44.5" y="18">1</text>
<text x="466.5" y="13.5">General Notes: All steelwork to comply with SANS 2001:CS1 &amp; SANS 1921-3</text>
<text x="489.5" y="17.5">All welds 6mm continuous fillet welds unless noted otherwise</text>
<text x="489.5" y="21.5">Mark assembly at position shown for correct site orientation</text>
<text x="231.3" y="87.4">M33</text>
<text x="377.8" y="86.4">P2</text>
<text x="107.8" y="112.8">P10</text>
<text x="196.3" y="153">P9</text>
<text x="341.8" y="166.3">P2</text>
<text x="11.5" y="377.5">Material list for 1 Beam assembly marked A21 - only 1 is required</text>
<text x="576.3" y="381.7">J.P.R</text>
<text x="21.7" y="386">M31</text>
<text x="33.1" y="386">1</text>
<text x="37" y="386">PC200*75</text>
<text x="73.4" y="386">2410 S355JR</text>
<text x="110.4" y="386">1.6</text>
<text x="122.2" y="386">58.6</text>
<text x="568.8" y="385">1:10</text>
<text x="577.6" y="385">1:10</text>
<text x="21.7" y="390.5">M33</text>
<text x="24.1" y="395">P2</text>
<text x="33.1" y="390.5">1</text>
<text x="33.1" y="395">2</text>
<text x="37" y="395">FL10*70</text>
<text x="37" y="390.5">L70*70*6</text>
<text x="73.4" y="390.5">1120 S355JR</text>
<text x="75.3" y="395">190 S355JR</text>
<text x="110.4" y="390.5">0.3</text>
<text x="110.4" y="395">0.1</text>
<text x="124" y="390.5">7.1</text>
<text x="124" y="395">2.1</text>
<text x="570" y="393">08.10.2025</text>
<text x="24.1" y="399.5">P9</text>
<text x="33.1" y="399.5">1</text>
<text x="37" y="399.5">PLT10*75</text>
<text x="75.3" y="399.5">190 S355JR</text>
<text x="110.4" y="399.5">0.0</text>
<text x="124" y="399.5">1.1</text>
<text x="22.2" y="404">P10</text>
<text x="33.1" y="404">1</text>
<text x="37" y="404">FL8*70</text>
<text x="73.4" y="404">1025 S355JR</text>
<text x="110.4" y="404">0.2</text>
<text x="124" y="404">4.5</text>
<text x="298" y="405.5">1</text>
<text x="304.5" y="405.5">1 FOR CONSTRUCTION</text>
<text x="379.2" y="405.5">08.10.2025</text>
<text x="11" y="408.5">Total for this 1 assembly</text>
<text x="110.4" y="408.5">2.2</text>
<text x="122" y="408.5">73.4</text>
</g>
<g font-size="2.7">
<text x="10.5" y="9.5">Prepared using Tekla Structures® (www.tekla.com)</text>
<text x="11" y="13.5">Phase name</text>
<text x="41.6" y="13.5">Qty</text>
<text x="489" y="27.5">HARD STAMP</text>
<text x="533" y="27">QUALITY CONTROL</text>
<text x="513" y="33">NAME:</text>
<text x="513" y="38">DATE COMPLETE:</text>
<text x="513" y="43">CHECKED BY:</text>
<text x="513" y="48">RELEASE DATE</text>
<text x="383.3" y="62">Top View</text>
<text x="586.5" y="61.5" transform="rotate(-90 586.5 61.5)">Model :- PSM 25179 - CW CHCKRS YARD STAIR R2</text>
<text x="414" y="87.6" transform="rotate(-90 414 87.6)">Front View</text>
<text x="22.1" y="381.5">Mark</text>
<text x="31.6" y="381.5">No</text>
<text x="37" y="381.5">Profile</text>
<text x="72.8" y="381.5">Length</text>
<text x="83" y="381.5">Grade</text>
<text x="102.9" y="381.5">Paint area</text>
<text x="122" y="381.5">Mass</text>
<text x="295.7" y="409">Rev</text>
<text x="301.3" y="409">Mark</text>
<text x="308" y="409">Revision Description</text>
<text x="388" y="409">Date</text>
<text x="4.5" y="414.5" transform="rotate(-90 4.5 414.5)">Tekla Structures</text>
</g>
<g font-size="2.4">
<text x="560.5" y="381.7">Drawn</text>
<text x="560.5" y="385">Scale</text>
<text x="560.5" y="389.7">Issued</text>
<text x="560.5" y="392.7">Revised</text>
<text x="560.7" y="396.7">Project Number</text>
<text x="430.3" y="402.7">Detailed by</text>
<text x="502.5" y="404">Office +27 31 2056906</text>
<text x="504" y="406.2">Cell +27 83 779 1091</text>
<text x="504.3" y="408.5">rowan@psmod.co.za</text>
</g>
<g font-size="2">
<text x="529.5" y="404.5">Assembly Drawing</text>
<text x="574.5" y="404.5">Rev</text>
</g>
</svg>
